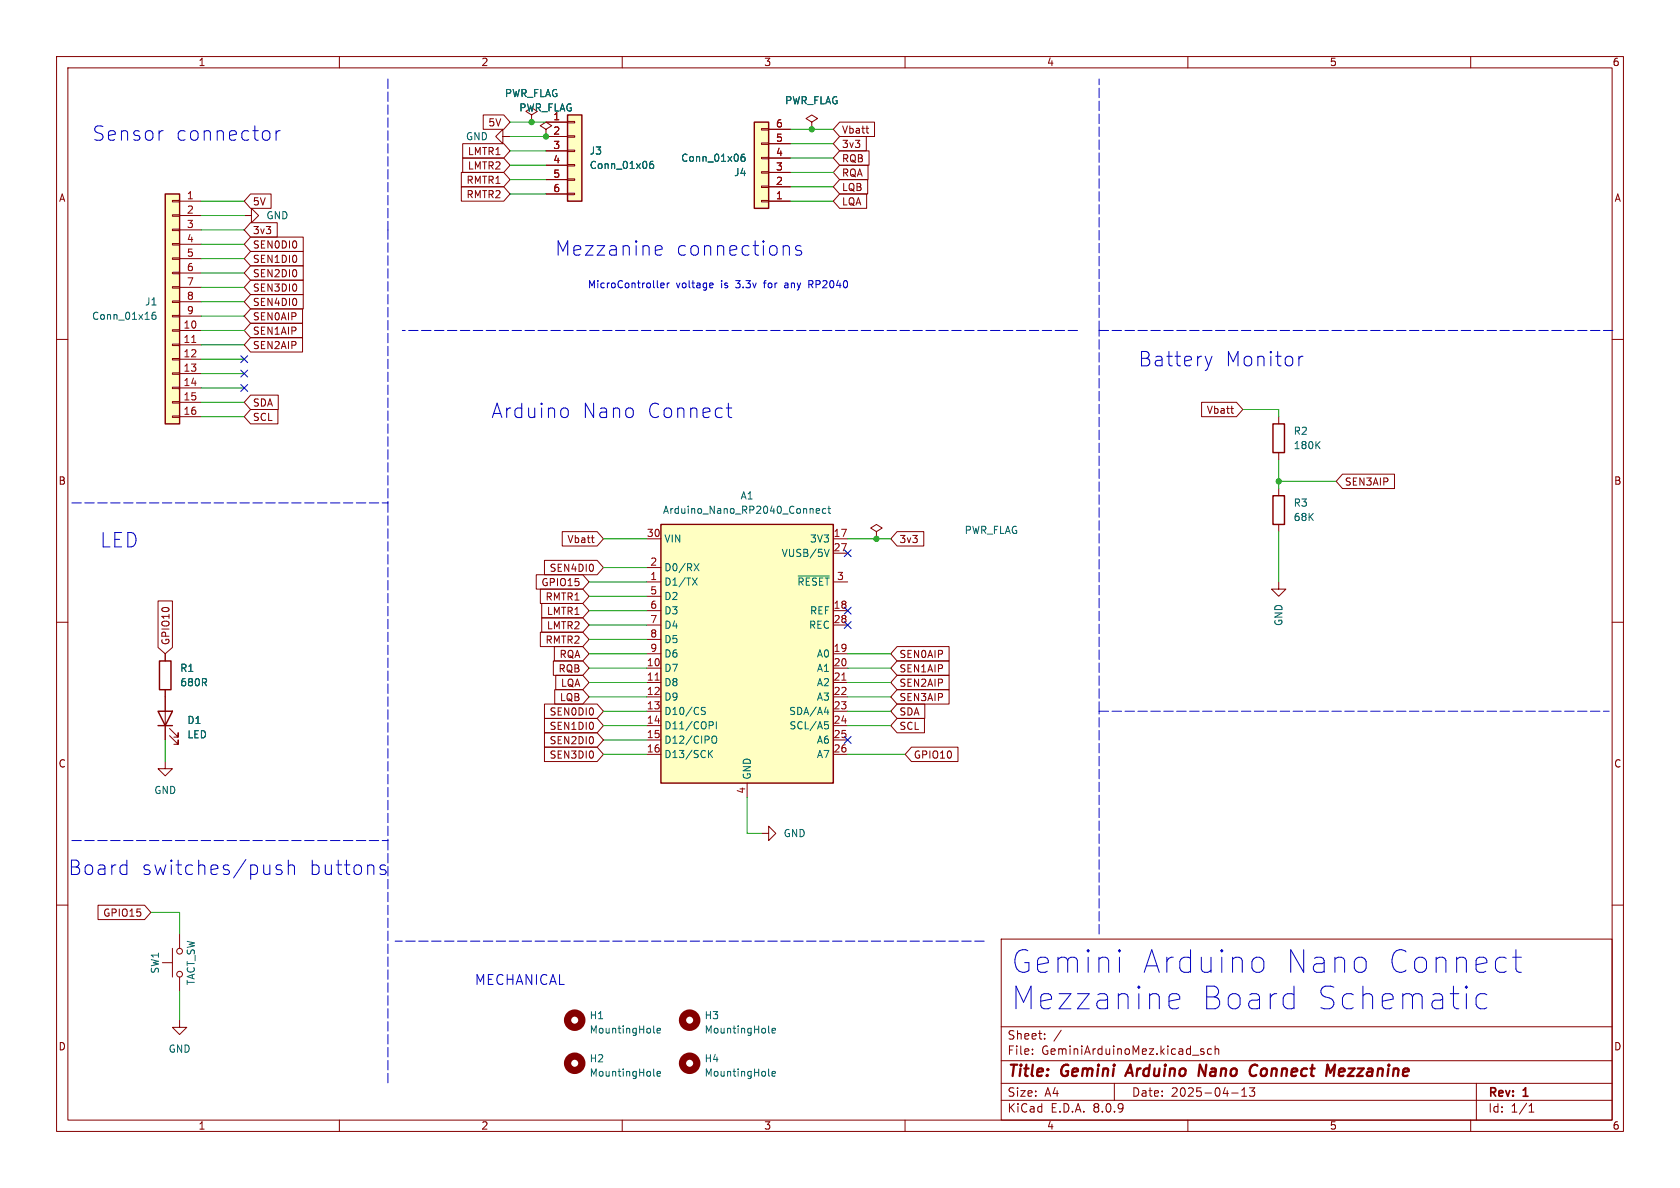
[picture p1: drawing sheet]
<svg xmlns="http://www.w3.org/2000/svg" width="297mm" height="210mm" viewBox="0 0 297 210" stroke-linecap="round" stroke-linejoin="round" font-family="sans-serif">
<g fill="none" stroke="#840000" stroke-width=".18">
<path d="M10 10h277v190h-277zM12 12h273v186h-273zM60 10v2M110 10v2M160 10v2M210 10v2M260 10v2M10 60h2M226.1 73.7v1.2M285 60h2M226.1 80v1.3M10 110h2"/>
<path d="M285 110h2M10 160h2M177 166h108v32h-108zM285 160h2M60 198v2M110 198v2M160 198v2M177 194.5h108M177 191.5h108M177 187.5h108M177 181.5h108M182.5 186.3v.1"/>
<path d="M182.5 185.5v.1M184.7 183.6v.1M184.7 182.8v.1M187.6 182.1l-1.3 2M197 191.5v3M210 198v2M212.2 185.7l.7 .4-.2 .3-.5-.1M212.8 185.5l-.3-.1-.3 .2M214.2 185.5l-.5-.1-.2 .3v.4l.1 .2h.6M214.8 185.5l.2-.1 .4 .1 .1 .9M214.8 184.9v1.5M217.7 193.2h1.2"/>
<path d="M219.5 193.8h.9M219.5 192.7l.5-.4v1.5M220.9 192.3h.9l-.5 .6 .4 .1v.7l-.2 .1h-.4l-.2-.1M260 198v2M261 191.5v6.5M270.3 196.6h.9M270.3 195.5l.4-.4v1.5"/>
</g>
<path d="M199.8 188.2l-.9 2M211.9 190.2l.2-2 .9 2M221.4 188.3a.67 .67 0 0 1 .9 .1M222.1 190l-.6 .2M235.2 189.6l.8-1.4-.2 2M237.1 188.9l-.3 .3-.1 .7 .2 .3h.4M237.7 189.4l-1 .1" fill="none" stroke="#840000" stroke-width=".4"/>
<path d="M225 74.9h2.1v5.1h-2.1z" fill="none" stroke="#840000" stroke-width=".25"/>
<path d="M232.8 78.6l.6 .7M233.4 78l-.8 .8" fill="none" stroke="#006464" stroke-width=".18"/>
<path d="M133.3 21.6h2.6v15.2h-2.6z" fill="#ffffc2"/>
<g fill="none" stroke="#840000" stroke-width=".18">
<path d="M43.2 38.1h1.2v-1.3l1.3 1.3-1.3 1.3v-1.3M88.9 24.1v-1.2l-1.3 1.2 1.3 1.3v-1.3h1.3M94 20.3l1-.6-1-.6-1 .6 1 .6v1.3M94 21.6h.1M96.5 22.9l1-.7-1-.6-1 .6 1 .7v1.2M96.5 24.1h.1M134.6 22.7h1.3v.3h-1.3zM134.6 25.3h1.3v.2h-1.3zM134.6 27.8h1.3v.3h-1.3zM134.6 30.4h1.3v.2h-1.3zM134.6 32.9h1.3v.2h-1.3zM134.6 35.4h1.3v.3h-1.3z"/>
<path d="M135.9 35.6h3.8M135.9 33h3.8M135.9 30.5h3.8M135.9 27.9h3.8M135.9 25.4h3.8M135.9 22.9h3.8M154.9 94l1.1-.7-1.1-.6-1 .6 1 .7v1.3M154.9 95.3h.1M29.2 115.6v1.2M29.2 134.6v1.3h1.3l-1.3 1.3-1.3-1.3h1.3M29.2 121.9v8.9M30 130l1.5 1.6v-.8v.8h-.8"/>
<path d="M30 128.8l1.5 1.5v-.8v.8h-.8M134.6 147.3h1.3v-1.2l1.3 1.2-1.3 1.3v-1.3M28.7 170.2h1.8M30.5 167.6v5.1M31.7 165.1v2.5M31.7 172.7v2.6M31.7 180.3v1.3h1.3l-1.3 1.3-1.2-1.3h1.2"/>
<circle cx="31.8" cy="172.2" r=".51"/>
<circle cx="31.8" cy="168.1" r=".51"/>
</g>
<path d="M133.3 21.6h2.6v15.2h-2.6zM28.2 116.8h2v5.1h-2zM27.9 125.7h2.6l-1.3 2.6zM27.9 128.3h2.6" fill="none" stroke="#840000" stroke-width=".25"/>
<path d="M131.6 27.2l-.4 .1a.86 .86 0 0 0 0 1.2l.5-.1v-.4l-.2-.3-.4 .1-.1 .2M115.6 190.1l.1 .1M116.2 189.8l.6-.1-.1-.2-.4-.1-.1 .2v.6h.5M135.9 190.1l.2 .1M135.9 182.4l.2 .2M136.5 189.8l.6-.1-.1-.2-.3-.1-.2 .2v.6h.5M136.5 182.2l.6-.1-.1-.3h-.3l-.2 .2v.6h.5" fill="none" stroke="#006464" stroke-width=".18"/>
<g fill="none" stroke="#840000" stroke-width="1.3">
<circle cx="101.6" cy="188" r="1.27"/>
<circle cx="121.9" cy="188" r="1.27"/>
<circle cx="121.9" cy="180.3" r="1.27"/>
</g>
<path d="M116.8 92.7h30.5v45.7h-30.5z" fill="#ffffc2"/>
<path d="M116.8 92.7h30.5v45.7h-30.5z" fill="none" stroke="#840000" stroke-width=".25"/>
<g fill="none" stroke="#840000" stroke-width=".18">
<path d="M114.3 95.3h2.5M147.3 95.3h2.6M147.3 97.8h2.6M114.3 102.9h2.5M114.3 118.1h2.5M114.3 108h2.5M114.3 115.6h2.5M114.3 100.3h2.5M114.3 110.5h2.5M114.3 105.4h2.5M114.3 113h2.5M147.3 102.9h2.6"/>
<path d="M147.3 118.1h2.6M147.3 108h2.6M147.3 115.6h2.6M147.3 110.5h2.6M114.3 120.7h2.5M114.3 123.2h2.5M114.3 125.7h2.5M114.3 128.3h2.5M114.3 130.8h2.5M114.3 133.4h2.5M132.1 138.4v2.6M147.3 120.7h2.6"/>
<path d="M147.3 123.2h2.6M147.3 125.7h2.6M147.3 128.3h2.6M147.3 130.8h2.6M147.3 133.4h2.6"/>
</g>
<g fill="none" stroke="#006464" stroke-width=".18">
<path d="M122.7 99.6l.9 1.3M123.6 99.6l-.9 1.3M144.3 90.3l.6-.1-.1-.2-.3-.1-.2 .2 .1 .6h.4M145.7 97.1l.5 1.3 .4-1.3M146 90l-.4-.1-.2 .2 .1 .6h.5M146.4 89.9h.4M146.5 89.5v1.1l.3 .1M122.4 102.2l.9 1.2M123.3 102.2l-.9 1.2M141.1 101.8h5.5M124 125.5l.6 .3 .1 .3-.2 .2-.5-.1M124.7 125.1l-.5-.1-.2 .2"/>
<path d="M125.4 133.2l.6 .7M125.9 127.6l.2 .2-.1 .3-.1 .1M125.9 130.3l.3-.2a.43 .43 0 0 1 .5 .4v.5a.43 .43 0 0 1-.3 .4 .43 .43 0 0 1-.5-.2M126 132.7l-.8 .7M126.6 127.6v1.2M145.7 125.9h.8M145.8 127.6h.6M145.9 128.1h.3l.3 .2-.1 .4-.5 .1M146.3 125.5v.8"/>
</g>
<path d="M115.8 120.2h.7M148.8 120.2h.8" fill="none" stroke="#a90000" stroke-width=".18"/>
<path d="M29.2 34.3h2.5v40.6h-2.5z" fill="#ffffc2"/>
<g fill="none" stroke="#840000" stroke-width=".18">
<path d="M30.5 38h1.2v.2h-1.2zM30.5 35.4h1.2v.3h-1.2zM31.7 35.6h3.9M31.7 38.1h3.9M143.5 21.6l1-.6-1-.7-1 .7 1 .6v1.3M143.5 22.9h.1M30.5 58.3h1.2v.2h-1.2zM30.5 55.8h1.2v.2h-1.2zM30.5 53.2h1.2v.3h-1.2zM30.5 50.7h1.2v.2h-1.2zM30.5 48.1h1.2v.3h-1.2zM30.5 45.6h1.2v.2h-1.2z"/>
<path d="M30.5 43.1h1.2v.2h-1.2zM30.5 40.5h1.2v.3h-1.2zM31.7 58.4h3.9M31.7 40.6h3.9M31.7 43.2h3.9M31.7 45.7h3.9M31.7 48.3h3.9M31.7 50.8h3.9M31.7 53.3h3.9M31.7 55.9h3.9M30.5 73.5h1.2v.3h-1.2zM30.5 71h1.2v.2h-1.2z"/>
<path d="M30.5 68.5h1.2v.2h-1.2zM30.5 65.9h1.2v.3h-1.2zM30.5 63.4h1.2v.2h-1.2zM30.5 60.8h1.2v.3h-1.2zM31.7 61h3.9M31.7 63.5h3.9M31.7 66h3.9M31.7 68.6h3.9M31.7 71.1h3.9M31.7 73.7h3.9M226.1 102.9v1.2h1.2l-1.2 1.3-1.3-1.3h1.3"/>
</g>
<path d="M29.2 34.3h2.5v40.6h-2.5z" fill="none" stroke="#840000" stroke-width=".25"/>
<path d="M33.9 60.5h.7" fill="none" stroke="#a90000" stroke-width=".18"/>
<path d="M27.5 55.2h-.4a.86 .86 0 0 0 0 1.3l.4-.2 .1-.4-.3-.2h-.2l-.2 .2M115.6 182.4l.1 .2M116.2 182.2l.6-.1-.1-.3h-.4l-.1 .2v.6h.5" fill="none" stroke="#006464" stroke-width=".18"/>
<circle cx="101.6" cy="180.3" r="1.27" fill="none" stroke="#840000" stroke-width="1.3"/>
<path d="M100.3 20.3h2.6v15.3h-2.6z" fill="#ffffc2"/>
<g fill="none" stroke="#840000" stroke-width=".18">
<path d="M44.3 39.4h4.7v2.5h-4.7l-1.1-1.3zM44.3 34.3h3.6v2.5h-3.6l-1.1-1.2zM81.6 33h7.5l1.1 1.3-1.1 1.3h-7.5zM81.6 30.5h7.5l1.1 1.3-1.1 1.2h-7.5zM81.8 25.4h7.3l1.1 1.3-1.1 1.2h-7.3zM81.8 27.9h7.3l1.1 1.3-1.1 1.3h-7.3zM85.4 20.3h3.7l1.1 1.3-1.1 1.3h-3.7zM94 21.6h.1M96.5 24.1h.1M96.5 21.6h3.8M96.5 24.1h3.8M96.5 26.7h3.8"/>
<path d="M96.5 29.2h3.8M96.5 31.8h3.8M96.5 34.3h3.8M100.3 34.2h1.3v.2h-1.3zM100.3 31.6h1.3v.3h-1.3zM100.3 29.1h1.3v.2h-1.3zM100.3 26.5h1.3v.3h-1.3zM100.3 24h1.3v.3h-1.3zM100.3 21.5h1.3v.2h-1.3zM135.9 35.6h3.8M135.9 33h3.8M135.9 30.5h3.8"/>
<path d="M135.9 27.9h3.8M135.9 25.4h3.8M135.9 22.9h3.8M143.5 22.9h.1M148.4 34.3h4.8v2.5h-4.8l-1.1-1.2zM148.4 21.6h6.2v2.5h-6.2l-1.1-1.2zM148.4 26.7h5.2v2.5h-5.2l-1.1-1.3zM148.4 29.2h5.1v2.6h-5.1l-1.1-1.3zM148.4 24.1h4.8v2.6h-4.8l-1.1-1.3zM148.4 31.7h5v2.6h-5l-1.1-1.3zM153.1 22.7h.5M153.4 23.5h.2"/>
<path d="M44.3 44.4h9.3v2.6h-9.3l-1.1-1.3zM44.3 47h9.3v2.5h-9.3l-1.1-1.2zM44.3 41.9h9.3v2.6h-9.3l-1.1-1.3zM44.3 52.1h9.3v2.5h-9.3l-1.1-1.3zM44.3 49.5h9.3v2.6h-9.3l-1.1-1.3zM44.3 57.1h9.2v2.6h-9.2l-1.1-1.3zM44.3 54.6h9.2v2.6h-9.2l-1.1-1.3zM44.3 59.7h9.2v2.5h-9.2l-1.1-1.2zM44.3 72.4h4.8v2.5h-4.8l-1.1-1.2zM44.3 69.8h4.9v2.6h-4.9l-1.1-1.3zM212.4 71.1h6.2l1.1 1.3-1.1 1.3h-6.2zM217.6 72.2h.5"/>
<path d="M217.9 73.1h.2M96.3 99.1h9.3l1.1 1.2-1.1 1.3h-9.3zM99.4 94h6.2l1.1 1.3-1.1 1.2h-6.2zM104.5 95.1h.5M104.9 95.9h.1M158.6 94h4.7v2.5h-4.7l-1.1-1.2zM226.1 86.4v1.2M226.1 92.7v1.3M237.3 83.8h9.2v2.6h-9.2l-1.1-1.3zM27.9 106.2h2.6v8.3l-1.3 1.1-1.3-1.1zM29.2 115.6v1.2M94.8 101.6h8.2l1.1 1.3-1.1 1.2h-8.2z"/>
<path d="M95.5 111.8h7.5l1.1 1.2-1.1 1.3h-7.5zM95.5 104.1h7.5l1.1 1.3-1.1 1.3h-7.5zM95.8 109.2h7.2l1.1 1.3-1.1 1.3h-7.2zM95.8 106.7h7.2l1.1 1.3-1.1 1.2h-7.2zM97.8 116.8h5.2l1.1 1.3-1.1 1.3h-5.2zM98 114.3h5l1.1 1.3-1.1 1.2h-5zM98.2 119.4h4.8l1.1 1.3-1.1 1.2h-4.8zM158.6 116.8h9.2v2.6h-9.2l-1.1-1.3zM158.6 119.4h9.2v2.5h-9.2l-1.1-1.2zM158.6 114.3h9.2v2.5h-9.2l-1.1-1.2zM29.2 121.9v3.8M29.2 128.3v2.5"/>
<path d="M96.3 124.5h9.3l1.1 1.2-1.1 1.3h-9.3zM96.3 129.5h9.3l1.1 1.3-1.1 1.3h-9.3zM96.3 127h9.3l1.1 1.3-1.1 1.2h-9.3zM96.3 132.1h9.3l1.1 1.3-1.1 1.2h-9.3zM98.1 121.9h4.9l1.1 1.3-1.1 1.3h-4.9zM158.6 124.5h4.9v2.5h-4.9l-1.1-1.3zM158.6 127h4.8v2.5h-4.8l-1.1-1.2zM158.6 121.9h9.2v2.6h-9.2l-1.1-1.3zM161.1 132.1h8.3v2.5h-8.3l-1.1-1.2zM17.3 160h8.3l1.1 1.3-1.1 1.3h-8.3z"/>
</g>
<path d="M100.3 20.3h2.6v15.3h-2.6zM225 87.6h2.1v5.1h-2.1z" fill="none" stroke="#840000" stroke-width=".25"/>
<path d="M115.4 28.5l-.3 .1a.86 .86 0 0 0 0 1.2l.4-.1 .1-.5-.3-.2-.3 .1-.2 .1M131.6 27.2l-.4 .1a.86 .86 0 0 0 0 1.2l.5-.1v-.4l-.2-.3-.4 .1-.1 .2" fill="none" stroke="#006464" stroke-width=".18"/>
<g fill="none" stroke="#0000c2" stroke-width=".18">
<path d="M28.6 23.1h.2M48.8 23.1v1.7M49.5 23.1a.65 .65 0 0 0-.7 .5M116.2 43.4l.7 .1 .2 .5-1.3 .3M116.8 50.5l.6-.2v-.2l-.4-.1-.2 .2 .1 .6h.5M116.9 45l-.7 .1M118 50v.9M118.3 50l-.3 .3M125.6 50l.4 .1 .1 .2-.6 .2M126 50.8l-.4 .1M138.9 50l-.1 .1M138.9 50.4l-.2 .2 .2 .3"/>
<path d="M139.4 43.5l.2 .3v1.3M141.6 43.5l-.6-.1-.4 .4 .2 .3 .8 .3 .1 .2-.1 .4-.2 .1-.8-.1M143 50.3h.5M143.3 50.3l.4 .6M143.5 49.6h-.5v1.3M100 72.1l.5 .5v.7l-.5 .5M128.4 72.1h1M128.8 71.3v2.2l.1 .2 .5 .1M213.1 63l.6 1.7M213.7 64.7l-.3 .6M214.3 63l-.6 1.7M229.6 63v1.7"/>
<path d="M230.4 63a.65 .65 0 0 0-.8 .5M49.8 153l-.6-.1-.4 .4 .1 .3 .9 .3 .1 .2-.1 .4-.3 .1-.7-.1M51 153.1a.63 .63 0 0 1 1.1 .2v1.3M51 152v2.6M67.2 153.4l.1 .2 .8 .3 .2 .2-.2 .4-.2 .1-.7-.1M68.1 153l-.6-.1-.3 .4M197.9 167.9v.4M197.9 169.2v2.7M197.9 167.9l-.2 .2 .2 .2M197.9 167.9l.2 .2-.2 .2M206.9 178.1l.3 .2h.8l.4-.2M206.9 175.8l.3-.1h.8l.4 .1 .2 .4v.4l-1.9 .4"/>
<path d="M222.1 169.2a1.09 1.09 0 0 1 1.3 .8v1.1a1.09 1.09 0 0 1-1.3 .8M228.4 175.7l.4 .1M228.8 174.3v4M228.8 178.1l-.4 .2M241.3 169.6l.2 .4v1.1l-.2 .4M262.9 175.8l-.4-.1h-.8l-.4 .1-.4 .6v1.2l.4 .5 .4 .2h.8l.4-.2M267.4 169.2h1.5M268 167.9v3.4l.2 .4 .4 .2h.3"/>
</g>
<g fill="none" stroke="#0000c2" stroke-width=".18" stroke-dasharray="1.7 .6">
<path d="M68.6 14v26.6M68.6 40.6v48.3M190.5 58.4h-119.4M194.3 58.4h91.4M194.3 58.4v-44.4M12.7 88.9h55.9M68.6 88.9v59.7M194.3 125.7h90.2M194.3 125.7v-67.3M12.7 148.6h55.9M68.6 148.6v43.2M174 166.4h-104.2"/>
<path d="M194.3 165.1v-39.4"/>
</g>
<g fill="none" stroke="#009600" stroke-width=".18">
<path d="M35.6 38.1h7.6M35.6 35.6h7.6M90.2 24.1h6.3M90.2 21.6h6.3M90.2 31.8h6.3M90.2 34.3h6.3M90.2 29.2h6.3M90.2 26.7h6.3M139.7 35.6h7.6M139.7 30.5h7.6M139.7 25.4h7.6M139.7 27.9h7.6"/>
<path d="M139.7 22.9h7.6M139.7 33h7.6M35.6 40.6h7.6M35.6 53.3h7.6M35.6 43.2h7.6M35.6 45.7h7.6M35.6 48.3h7.6M35.6 50.8h7.6M35.6 58.4h7.6M35.6 55.9h7.6M35.6 71.1h7.6M35.6 66h7.6"/>
<path d="M35.6 68.6h7.6M35.6 61h7.6M35.6 63.5h7.6M35.6 73.7h7.6M219.7 72.4h6.4v1.3M106.7 95.3h7.6M149.9 95.3h7.6M226.1 85.1h10.1M226.1 81.3v5.1M226.1 94v8.9M104.1 102.9h10.2M104.1 108h10.2"/>
<path d="M104.1 105.4h10.2M104.1 110.5h10.2M104.1 113h10.2M104.1 118.1h10.2M104.1 115.6h10.2M106.7 100.3h7.6M149.9 118.1h7.6M149.9 115.6h7.6M29.2 130.8v3.8M104.1 123.2h10.2M104.1 120.7h10.2M106.7 125.7h7.6"/>
<path d="M106.7 128.3h7.6M106.7 130.8h7.6M106.7 133.4h7.6M149.9 123.2h7.6M149.9 120.7h7.6M149.9 125.7h7.6M149.9 128.3h7.6M149.9 133.4h10.1M132.1 141v6.3h2.5M26.7 161.3h5v3.8M31.7 175.3v5"/>
</g>
<g fill="none" stroke="#000084" stroke-width=".18">
<path d="M42.6 65.4l1.2 1.2M42.6 62.9l1.2 1.2M42.6 68l1.2 1.2M43.8 65.4l-1.2 1.2M43.8 62.9l-1.2 1.2M43.8 68l-1.2 1.2M149.3 97.2l1.2 1.2M150.5 97.2l-1.2 1.2M149.3 109.9l1.2 1.2M149.3 107.3l1.2 1.3M150.5 109.9l-1.2 1.2M150.5 107.3l-1.2 1.3"/>
<path d="M149.3 130.2l1.2 1.2M150.5 130.2l-1.2 1.2"/>
</g>
<g fill="#009600" stroke="#009600" stroke-width=".18">
<circle cx="226.1" cy="85.1" r=".46"/>
<circle cx="154.9" cy="95.3" r=".46"/>
<circle cx="96.5" cy="24.1" r=".46"/>
<circle cx="94" cy="21.6" r=".46"/>
<circle cx="143.5" cy="22.9" r=".46"/>
</g>
<g font-size="5.6" fill="#0000c2">
<text x="178.6" y="172.4">Gemini</text>
<text x="201.5" y="172.4">Arduino</text>
<text x="226.4" y="172.4">Nano</text>
<text x="244.2" y="172.4">Connect</text>
<text x="178.6" y="178.8">Mezzanine</text>
<text x="211.9" y="178.8">Board</text>
<text x="232" y="178.8">Schematic</text>
</g>
<g font-size="3.5" fill="#0000c2">
<text x="16.3" y="25.1">Sensor</text>
<text x="31" y="25.1">connector</text>
<text x="98.1" y="45.4">Mezzanine</text>
<text x="119.5" y="45.4">connections</text>
<text x="201.2" y="65">Battery</text>
<text x="216.5" y="65">Monitor</text>
<text x="86.8" y="74.1">Arduino</text>
<text x="102.9" y="74.1">Nano</text>
<text x="114.3" y="74.1">Connect</text>
<text x="17.7" y="97">LED</text>
<text x="12" y="154.9">Board</text>
<text x="24.9" y="154.9">switches/push</text>
<text x="54.5" y="154.9">buttons</text>
</g>
<g font-size="2.8" fill="#840000">
<text x="178" y="190.9">Title:</text>
<text x="187.7" y="190.9">Gemini</text>
<text x="200.1" y="190.9">Arduino</text>
<text x="213.5" y="190.9">Nano</text>
<text x="223.4" y="190.9">Connect</text>
<text x="237.7" y="190.9">Mezzanine</text>
</g>
<text font-size="2.4" fill="#0000c2" x="83.8" y="174.2">MECHANICAL</text>
<g font-size="2.1" fill="#840000">
<text x="178" y="184">Sheet:</text>
<text x="178" y="186.7">File:</text>
<text x="184.1" y="186.7">GeminiArduinoMez.kicad_sch</text>
<text x="178" y="196.9">KiCad</text>
<text x="178" y="194.1">Size:</text>
<text x="184.7" y="194.1">A4</text>
<text x="185.7" y="196.9">E.D.A.</text>
<text x="193.3" y="196.9">8.0.9</text>
<text x="200" y="194.1">Date:</text>
<text x="207" y="194.1">2025-04-13</text>
<text x="263" y="194.3">Rev:</text>
<text x="263" y="196.9">Id:</text>
<text x="267.1" y="196.9">1/1</text>
<text x="269.4" y="194.3">1</text>
</g>
<g font-size="1.8" fill="#840000">
<text x="35" y="11.9">1</text>
<text x="85" y="11.9">2</text>
<text x="135" y="11.9">3</text>
<text x="185" y="11.9">4</text>
<text x="235" y="11.9">5</text>
<text x="285" y="11.9">6</text>
<text x="86.2" y="22.5">5V</text>
<text x="148.7" y="23.8">Vbatt</text>
<text x="82.6" y="27.6">LMTR1</text>
<text x="148.7" y="28.9">RQB</text>
<text x="148.7" y="26.4">3v3</text>
<text x="10.3" y="35.9">A</text>
<text x="82.4" y="35.2">RMTR2</text>
<text x="82.4" y="32.7">RMTR1</text>
<text x="82.6" y="30.2">LMTR2</text>
<text x="148.7" y="31.4">RQA</text>
<text x="148.7" y="34">LQB</text>
<text x="285.3" y="35.9">A</text>
<text x="44.6" y="41.6">3v3</text>
<text x="44.6" y="36.5">5V</text>
<text x="148.7" y="36.5">LQA</text>
<text x="44.6" y="46.7">SEN1DI0</text>
<text x="44.6" y="44.1">SEN0DI0</text>
<text x="44.6" y="49.2">SEN2DI0</text>
<text x="44.6" y="51.8">SEN3DI0</text>
<text x="44.6" y="54.3">SEN4DI0</text>
<text x="44.6" y="59.4">SEN1AIP</text>
<text x="44.6" y="56.8">SEN0AIP</text>
<text x="44.6" y="61.9">SEN2AIP</text>
<text x="44.6" y="74.6">SCL</text>
<text x="44.6" y="72.1">SDA</text>
<text x="213.2" y="73.3">Vbatt</text>
<text x="10.3" y="85.9">B</text>
<text x="237.6" y="86">SEN3AIP</text>
<text x="285.3" y="85.9">B</text>
<text x="97.1" y="101.3">SEN4DI0</text>
<text x="100.2" y="96.2">Vbatt</text>
<text x="158.9" y="96.2">3v3</text>
<text x="95.6" y="103.8">GPIO15</text>
<text x="96.3" y="106.4">RMTR1</text>
<text x="96.3" y="114">RMTR2</text>
<text x="96.6" y="111.4">LMTR2</text>
<text x="96.6" y="108.9">LMTR1</text>
<text x="30.2" y="114.1" transform="rotate(-90 30.2 114.1)">GPIO10</text>
<text x="98.6" y="119.1">RQB</text>
<text x="98.8" y="116.5">RQA</text>
<text x="158.9" y="119.1">SEN1AIP</text>
<text x="158.9" y="116.5">SEN0AIP</text>
<text x="98.9" y="124.1">LQB</text>
<text x="99.1" y="121.6">LQA</text>
<text x="158.9" y="121.6">SEN2AIP</text>
<text x="158.9" y="124.1">SEN3AIP</text>
<text x="97.1" y="126.7">SEN0DI0</text>
<text x="97.1" y="131.8">SEN2DI0</text>
<text x="97.1" y="129.2">SEN1DI0</text>
<text x="158.9" y="126.7">SDA</text>
<text x="158.9" y="129.2">SCL</text>
<text x="10.3" y="135.9">C</text>
<text x="97.1" y="134.3">SEN3DI0</text>
<text x="161.4" y="134.3">GPIO10</text>
<text x="285.3" y="135.9">C</text>
<text x="18.1" y="162.2">GPIO15</text>
<text x="10.3" y="185.9">D</text>
<text x="285.3" y="185.9">D</text>
<text x="35" y="199.9">1</text>
<text x="85" y="199.9">2</text>
<text x="135" y="199.9">3</text>
<text x="185" y="199.9">4</text>
<text x="235" y="199.9">5</text>
<text x="285" y="199.9">6</text>
</g>
<g font-size="1.8" fill="#006464">
<text x="89.2" y="17.4">PWR_FLAG</text>
<text x="91.7" y="19.9">PWR_FLAG</text>
<text x="138.7" y="18.6">PWR_FLAG</text>
<text x="82.3" y="25">GND</text>
<text x="104.1" y="27.5">J3</text>
<text x="120.3" y="28.8">Conn_01x06</text>
<text x="104.1" y="30.1">Conn_01x06</text>
<text x="129.7" y="31.3">J4</text>
<text x="47" y="39">GND</text>
<text x="16.2" y="56.7">Conn_01x16</text>
<text x="25.5" y="54.2">J1</text>
<text x="228.6" y="77.1">R2</text>
<text x="228.6" y="79.6">180K</text>
<text x="130.8" y="88.5">A1</text>
<text x="228.6" y="89.8">R3</text>
<text x="117.1" y="91">Arduino_Nano_RP2040_Connect</text>
<text x="170.4" y="94.6">PWR_FLAG</text>
<text x="228.6" y="92.3">68K</text>
<text x="117.3" y="101.2">D0/RX</text>
<text x="117.3" y="96.1">VIN</text>
<text x="138.1" y="98.7">VUSB/5V</text>
<text x="143.1" y="96.1">3V3</text>
<text x="117.3" y="103.7">D1/TX</text>
<text x="117.3" y="106.3">D2</text>
<text x="140.9" y="103.7">~{RESET}</text>
<text x="117.3" y="108.8">D3</text>
<text x="117.3" y="111.4">D4</text>
<text x="117.3" y="113.9">D5</text>
<text x="142.9" y="111.4">REC</text>
<text x="143.1" y="108.8">REF</text>
<text x="226.9" y="110.8" transform="rotate(-90 226.9 110.8)">GND</text>
<text x="31.8" y="119">R1</text>
<text x="117.3" y="119">D7</text>
<text x="117.3" y="116.4">D6</text>
<text x="144.3" y="116.4">A0</text>
<text x="144.3" y="119">A1</text>
<text x="31.8" y="121.5">680R</text>
<text x="117.3" y="121.5">D8</text>
<text x="117.3" y="124.1">D9</text>
<text x="144.3" y="121.5">A2</text>
<text x="144.3" y="124.1">A3</text>
<text x="33" y="128.2">D1</text>
<text x="33" y="130.7">LED</text>
<text x="117.3" y="126.6">D10/CS</text>
<text x="117.3" y="129.1">D11/COPI</text>
<text x="117.3" y="131.7">D12/CIPO</text>
<text x="139.4" y="126.6">SDA/A4</text>
<text x="139.5" y="129.1">SCL/A5</text>
<text x="144.3" y="131.7">A6</text>
<text x="117.3" y="134.2">D13/SCK</text>
<text x="132.9" y="137.9" transform="rotate(-90 132.9 137.9)">GND</text>
<text x="144.3" y="134.2">A7</text>
<text x="27.2" y="140.6">GND</text>
<text x="138.4" y="148.2">GND</text>
<text x="28.3" y="172.2" transform="rotate(-90 28.3 172.2)">SW1</text>
<text x="34.6" y="174.2" transform="rotate(-90 34.6 174.2)">TACT_SW</text>
<text x="104.1" y="180.4">H1</text>
<text x="104.1" y="182.9">MountingHole</text>
<text x="124.5" y="180.4">H3</text>
<text x="124.5" y="182.9">MountingHole</text>
<text x="29.7" y="186.3">GND</text>
<text x="104.1" y="188">H2</text>
<text x="104.1" y="190.5">MountingHole</text>
<text x="124.5" y="188">H4</text>
<text x="124.5" y="190.5">MountingHole</text>
</g>
<g font-size="1.8" fill="#a90000">
<text x="97.7" y="21.3">1</text>
<text x="97.7" y="23.9">2</text>
<text x="137.1" y="22.6">6</text>
<text x="97.7" y="26.4">3</text>
<text x="97.7" y="29">4</text>
<text x="137.1" y="27.7">4</text>
<text x="137.1" y="25.1">5</text>
<text x="32.9" y="35.3">1</text>
<text x="97.7" y="31.5">5</text>
<text x="97.7" y="34">6</text>
<text x="137.1" y="35.3">1</text>
<text x="137.1" y="32.8">2</text>
<text x="137.1" y="30.2">3</text>
<text x="32.9" y="37.8">2</text>
<text x="32.9" y="40.4">3</text>
<text x="32.9" y="42.9">4</text>
<text x="32.9" y="45.5">5</text>
<text x="32.9" y="48">6</text>
<text x="32.9" y="50.5">7</text>
<text x="32.9" y="53.1">8</text>
<text x="32.3" y="58.2">10</text>
<text x="32.9" y="55.6">9</text>
<text x="32.3" y="60.7">11</text>
<text x="32.3" y="63.2">12</text>
<text x="32.3" y="65.8">13</text>
<text x="32.3" y="68.3">14</text>
<text x="32.3" y="70.9">15</text>
<text x="32.3" y="73.4">16</text>
<text x="114.3" y="95">30</text>
<text x="147.3" y="95">17</text>
<text x="114.9" y="100.1">2</text>
<text x="147.3" y="97.5">27</text>
<text x="114.9" y="102.6">1</text>
<text x="114.9" y="105.2">5</text>
<text x="114.9" y="107.7">6</text>
<text x="147.3" y="107.7">18</text>
<text x="147.9" y="102.6">3</text>
<text x="114.9" y="110.2">7</text>
<text x="114.9" y="112.8">8</text>
<text x="147.3" y="110.2">28</text>
<text x="114.3" y="117.9">10</text>
<text x="114.9" y="115.3">9</text>
<text x="147.3" y="115.3">19</text>
<text x="147.3" y="117.9">20</text>
<text x="114.3" y="120.4">11</text>
<text x="114.3" y="122.9">12</text>
<text x="114.3" y="125.5">13</text>
<text x="147.3" y="120.4">21</text>
<text x="147.3" y="122.9">22</text>
<text x="147.3" y="125.5">23</text>
<text x="114.3" y="128">14</text>
<text x="114.3" y="130.6">15</text>
<text x="147.3" y="128">24</text>
<text x="147.3" y="130.6">25</text>
<text x="114.3" y="133.1">16</text>
<text x="147.3" y="133.1">26</text>
<text x="131.8" y="140.4" transform="rotate(-90 131.8 140.4)">4</text>
</g>
<g font-size="1.8" fill="#0000c2">
<text x="103.8" y="51.2">MicroController</text>
<text x="119.5" y="51.2">voltage</text>
<text x="127.6" y="51.2">is</text>
<text x="130.4" y="51.2">3.3v</text>
<text x="135.5" y="51.2">for</text>
<text x="139.4" y="51.2">any</text>
<text x="143.8" y="51.2">RP2040</text>
</g>
</svg>
